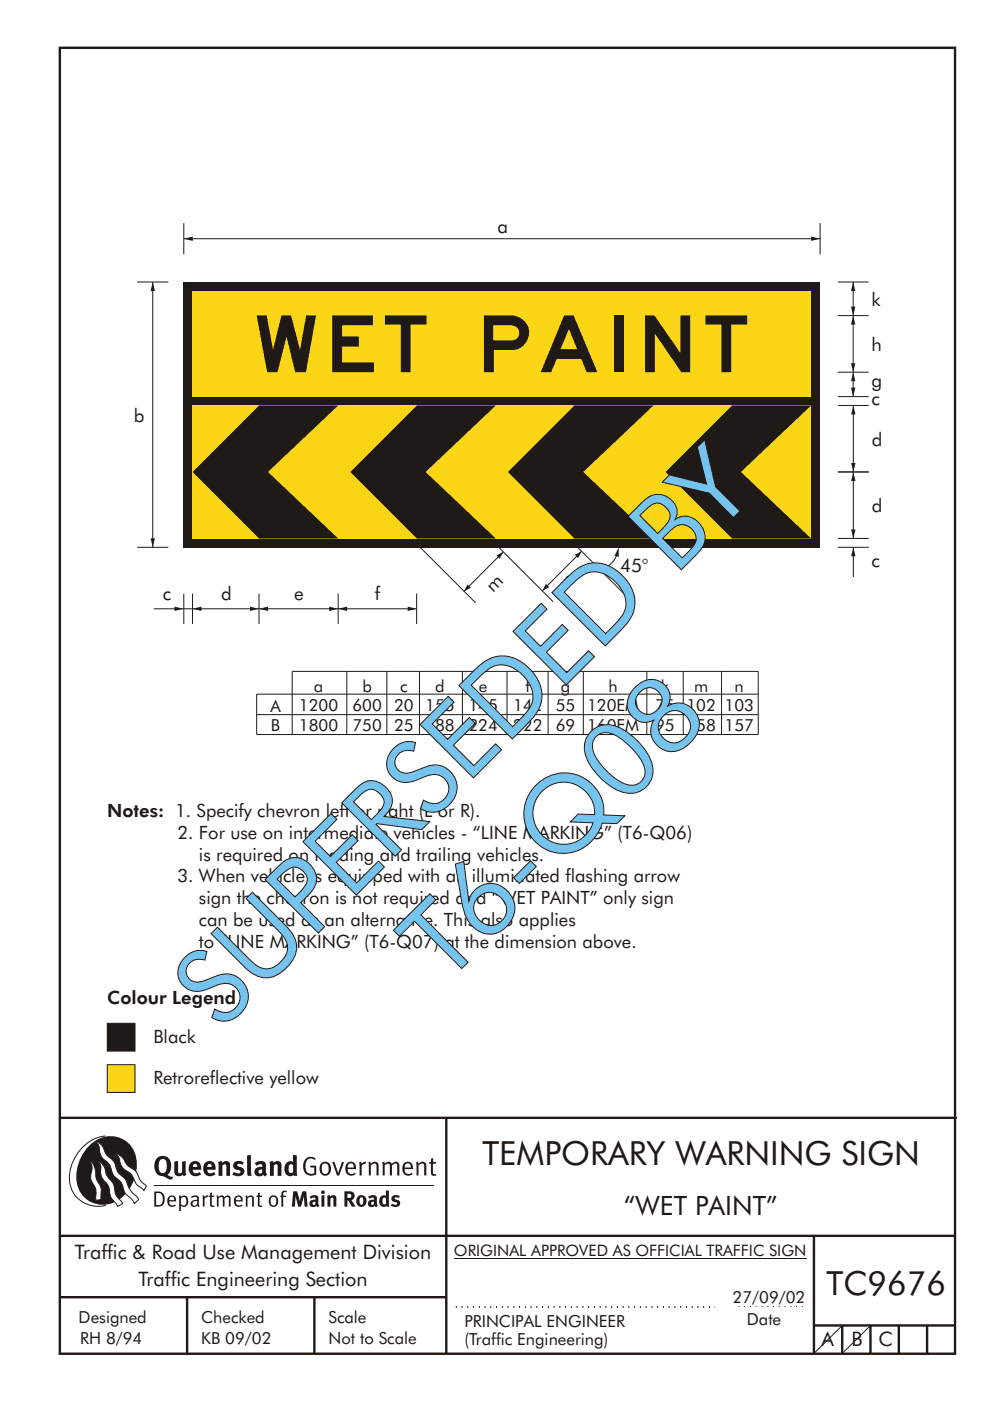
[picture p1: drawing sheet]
<svg xmlns="http://www.w3.org/2000/svg" width="210mm" height="297mm" viewBox="0 0 210 297" stroke-linecap="round" stroke-linejoin="round" font-family="sans-serif">
<g fill="none" stroke="#1f1a17" stroke-width=".51">
<path d="M12.7 10.1h189.9v276.9h-189.9zM12.7 237h190.3M94.7 236.9v50.1M12.7 262h190M12.7 275h82M39.7 275v12M66.7 275v12M172.7 262v25M172.7 281h30M178.7 281v6M184.7 281v6M190.7 281v6"/>
<path d="M196.7 281v6"/>
</g>
<path d="M178.5 281.2l-5.8 5.8" fill="none" stroke="#1f1a17" stroke-width=".21"/>
<path d="M96.7 277h55M156.7 277h14" fill="none" stroke="#1f1a17" stroke-width=".21" stroke-dasharray=".2 1" stroke-linecap="butt"/>
<path d="M22.8 225.7h5.8v5.9h-5.8z" fill-rule="evenodd" fill="#fad617" stroke="#1f1a17" stroke-width=".21"/>
<path d="M22.8 217h5.8v5.9h-5.8z" fill-rule="evenodd" fill="#1f1a17" stroke="#1f1a17" stroke-width=".21"/>
<path d="M96.7 277.2h55" fill="none" stroke="#1f1a17" stroke-width=".21" stroke-dasharray=".2 1" stroke-linecap="butt"/>
<path d="M96.3 266.7h74.7" fill="none" stroke="#1f1a17" stroke-width=".21"/>
<g fill="#1f1a17">
<path d="M64.9 245.6a1.61 1.61 0 0 1 2.1 .1l-.2 .2a1.17 1.17 0 0 0-1.4-.1 1.17 1.17 0 0 0-.6 1.2 1.42 1.42 0 0 0 1.2 1.9l.7-.2v-1.2h-.8l-.1-.4h1.3v1.9a1.82 1.82 0 0 1-2.2-.1 1.82 1.82 0 0 1-.6-2.1l.2-.7z" fill-rule="evenodd"/>
<path d="M68.2 246.6a1.77 1.77 0 0 0 .4 2.6 1.39 1.39 0 0 0 1.4-.5 1.39 1.39 0 0 0 .2-1.5 1.19 1.19 0 0 0-2-.6zM68.5 246.8a.83 .83 0 0 1 1 .1 .83 .83 0 0 1 .2 1 .75 .75 0 0 1-.6 1 .75 .75 0 0 1-.8-.8v-.9z" fill-rule="evenodd"/>
<path d="M70.5 246.4l.4-.1 .8 2.4 .8-2.3h.5l-1.1 2.8h-.4z" fill-rule="evenodd"/>
<path d="M73.6 246.7a1.74 1.74 0 0 0 .5 2.5h.9l.5-.3-.2-.3a.89 .89 0 0 1-1.1 .2 .89 .89 0 0 1-.4-.9h1.7a1.15 1.15 0 0 0-.4-1.4 1.15 1.15 0 0 0-1.5 .2zM74 246.9a.67 .67 0 0 1 .8-.1 .67 .67 0 0 1 .3 .7h-1.3z" fill-rule="evenodd"/>
<path d="M76.2 246.4l.4-.1 .1 .5 .5-.4 .5-.1-.2 .5a.61 .61 0 0 0-.8 .6v1.8h-.4z" fill-rule="evenodd"/>
<path d="M78.1 246.4l.5-.1 .1 .5a.89 .89 0 0 1 .9-.5 .89 .89 0 0 1 .7 .8v2.1h-.4v-2.1l-.1-.3-.3-.1-.8 .4v2.1h-.4z" fill-rule="evenodd"/>
<path d="M81.1 246.4l.4-.1 .1 .4a.83 .83 0 0 1 .8-.4 .83 .83 0 0 1 .7 .5 .86 .86 0 0 1 .9-.5 .86 .86 0 0 1 .7 .8v2.1h-.4l-.1-2.3a.5 .5 0 0 0-.8 0l-.2 .2v2.1h-.5v-2.2l-.4-.3-.7 .4v2.1h-.4z" fill-rule="evenodd"/>
<path d="M85.7 246.7a1.74 1.74 0 0 0 .5 2.5h.9l.5-.3-.2-.3a.89 .89 0 0 1-1.1 .2 .89 .89 0 0 1-.4-.9h1.7a1.15 1.15 0 0 0-.5-1.4 1.15 1.15 0 0 0-1.4 .2zM86 246.9a.67 .67 0 0 1 .9-.1 .67 .67 0 0 1 .3 .7h-1.3z" fill-rule="evenodd"/>
<path d="M88.3 246.4l.4-.1 .1 .5a.89 .89 0 0 1 .9-.5 .89 .89 0 0 1 .7 .8v2.1h-.4v-2.1l-.1-.3-.3-.1-.8 .4v2.1h-.4z" fill-rule="evenodd"/>
<path d="M91.5 245.7l.4-.2v.9h.7l-.2 .3h-.5v2.1l.1 .1h.5l.1 .3a.71 .71 0 0 1-1.2-.5v-2h-.3v-.3h.3z" fill-rule="evenodd"/>
<path d="M37 246.3l.8-.2v2a.46 .46 0 0 0 .2 .7 .46 .46 0 0 0 .6-.3v-2.2l.8-.1v2.3l.2 .6-.6 .3-.2-.3a1.03 1.03 0 0 1-1.2 .2 1.03 1.03 0 0 1-.6-1z" fill-rule="evenodd"/>
<path d="M40.4 246.6a1.64 1.64 0 0 0 0 2.3 1.64 1.64 0 0 0 2.3 .1l-.4-.5a.78 .78 0 0 1-.9 .3 .78 .78 0 0 1-.5-.8h1.8a1.37 1.37 0 0 0-.6-1.6 1.37 1.37 0 0 0-1.7 .2zM41 246.9a.48 .48 0 0 1 .7-.1 .48 .48 0 0 1 .2 .6h-1z" fill-rule="evenodd"/>
<path d="M43.5 246.6a1.65 1.65 0 0 0-.2 2 1.65 1.65 0 0 0 1.9 .7l.5-.3-.3-.5a.78 .78 0 0 1-.9 .3 .78 .78 0 0 1-.5-.8h1.8a1.37 1.37 0 0 0-.6-1.6 1.37 1.37 0 0 0-1.7 .2zM44.1 246.9a.48 .48 0 0 1 .6-.1 .48 .48 0 0 1 .2 .6h-.9z" fill-rule="evenodd"/>
<path d="M46.3 246.4l.7-.3 .1 .4a.95 .95 0 0 1 1-.3 .95 .95 0 0 1 .7 .9v2.2h-.8v-2.3l-.3-.2-.5 .3v2.2h-.8z" fill-rule="evenodd"/>
<path d="M49.7 246.5a1.73 1.73 0 0 1 2-.1l-.2 .6-.6-.2a.42 .42 0 0 0-.6 .3l.2 .2a1.23 1.23 0 0 1 1.4 1 1.47 1.47 0 0 1-2.3 .9l-.3-.1 .3-.6 .7 .3a.47 .47 0 0 0 .7-.3 .87 .87 0 0 0-1-.6l-.4-.2-.1-.4z" fill-rule="evenodd"/>
<path d="M54.1 246.6l.3 .6 .3-.2a.62 .62 0 0 1 .9 0v.4a1.21 1.21 0 0 0-1.3 .3 1.21 1.21 0 0 0-.2 1.4 1.19 1.19 0 0 0 1.7 0l.5 .3 .4-.4-.3-.4v-1.3a.96 .96 0 0 0-1.3-1.1zM55 248.1l.6-.1v.6a.43 .43 0 0 1-.6 .1 .43 .43 0 0 1 0-.6z" fill-rule="evenodd"/>
<path d="M57.2 246.4l.7-.3 .1 .4a.95 .95 0 0 1 1-.3 .95 .95 0 0 1 .7 .9v2.2h-.8v-2.3l-.3-.2-.5 .3v2.2h-.8z" fill-rule="evenodd"/>
<path d="M62.2 244.8v1.6a1.29 1.29 0 0 0-1.4 .1 1.29 1.29 0 0 0-.5 1.3 1.24 1.24 0 0 0 .5 1.4 1.24 1.24 0 0 0 1.5-.1l.1 .2h.7l-.1-4.3zM61.5 246.9h.4l.3 .1v1.5l-.3 .2a.48 .48 0 0 1-.6-.5 1.52 1.52 0 0 1 .2-1.3z" fill-rule="evenodd"/>
<path d="M52.4 245l.8-.2 .2 4.5h-.8l-.1-.2z" fill-rule="evenodd"/>
</g>
<path d="M22.4 240.9a9 9 0 0 0-7.4 10.8 6.2 6.2 0 0 0 7.5 3.9M32.7 251.4h59.4" fill="none" stroke="#1f1a17" stroke-width=".21"/>
<path d="M19.1 242.7a5.7 5.7 0 0 1 6.5-1.4 5.7 5.7 0 0 1 3.4 5.7 8.6 8.6 0 0 1-6.2 8.4 5.7 5.7 0 0 1-6.5-7.1 9.9 9.9 0 0 1 2.8-5.6z" fill-rule="evenodd" fill="#1f1a17"/>
<path d="M24.4 244.6a3.1 3.1 0 0 1 2.3 2.1l.8 .8a3.2 3.2 0 0 1 2 2.3l.4 .7 1.2 1-.6 .9-.2-.3a3.5 3.5 0 0 1-1.9-2 3.8 3.8 0 0 0-2.1-2.2 3.5 3.5 0 0 1-1-2.3zM20.4 242a3.4 3.4 0 0 1 1.9 2.4l.7 .9a3.3 3.3 0 0 1 1.7 2.5 4.4 4.4 0 0 0 1.7 2l.3 .3a6.1 6.1 0 0 0 2.5 3.7l.2 .5-.9 .9a6.1 6.1 0 0 0-1.9-2.2l-.4-.7a3.6 3.6 0 0 0-1.9-2.8l-.6-1.1a3.6 3.6 0 0 0-1.9-2.8 3.7 3.7 0 0 1-.8-2.4zM21 246.2a3.4 3.4 0 0 1 1.5 2.7l.6 .9a3.8 3.8 0 0 1 1.4 3.1l.3 .8 1.2 1.5-1 .6-.5-.8a3.2 3.2 0 0 1-1.3-2.8 4.3 4.3 0 0 0-1.4-2.2 4.7 4.7 0 0 1-.5-2.9zM19.2 246.1a5.1 5.1 0 0 1 1.2 3.7l.3 .7a3.1 3.1 0 0 1 .7 3l.1 .8-1.1 .2-.1-.8a3.5 3.5 0 0 0-.9-3.2 3.6 3.6 0 0 1 .1-2.6z" fill-rule="evenodd" fill="#fff" stroke="#1f1a17" stroke-width=".21"/>
<g fill="#1f1a17">
<path d="M33.4 245.5a2.51 2.51 0 0 0 .4 3.7l.8 .2a2.78 2.78 0 0 0 2 .6l.2-.5h-.6l-.7-.4a2.56 2.56 0 0 0 0-3.8 1.83 1.83 0 0 0-2.1 .2zM34 245.9a.87 .87 0 0 1 1 0 .87 .87 0 0 1 .4 .9v.4a1.17 1.17 0 0 1-.9 1.5h-.3a2.38 2.38 0 0 1-.2-2.8z" fill-rule="evenodd"/>
<path d="M33.1 252.9v2.6a1.12 1.12 0 0 0 1.2-.3 1.12 1.12 0 0 0 .2-1.1l-.1-.6-.3-.4zM32.7 252.6h1.1a1.67 1.67 0 0 1 1.2 1.7 1.67 1.67 0 0 1-1.3 1.5h-1zM36.1 253.9l-.2 .6h1.1a.55 .55 0 0 0-.3-.7 .55 .55 0 0 0-.6 .1zM35.8 253.8a.95 .95 0 0 1 1.2-.2 .95 .95 0 0 1 .4 1.1h-1.5a.72 .72 0 0 0 .4 .8 .72 .72 0 0 0 .9-.1l.1 .2a1.15 1.15 0 0 1-1.5 0 1.15 1.15 0 0 1-.2-1.5zM38.4 254.1v1.2a.7 .7 0 0 0 .9 .1 .7 .7 0 0 0 .2-.9 .61 .61 0 0 0-.4-.7 .61 .61 0 0 0-.7 .3zM38 253.5l.3-.1 .1 .4a.95 .95 0 0 1 1.2-.1 .95 .95 0 0 1 .3 1.1 .92 .92 0 0 1-.5 1 .92 .92 0 0 1-1-.2v1.1l-.4 .1zM40.9 254.9a.5 .5 0 0 0 .2 .7 .5 .5 0 0 0 .7-.3v-.7zM40.5 253.8a1 1 0 0 1 1.7 .2v1.4l.2 .3-.2 .2-.3-.3a.78 .78 0 0 1-1.4-.1 .78 .78 0 0 1 .8-1.1h.5a.58 .58 0 0 0-.3-.7 .58 .58 0 0 0-.7 .3zM43 253.5l.3-.1 .1 .4 .3-.3h.5l-.2 .3a.52 .52 0 0 0-.6 .6v1.4h-.4zM44.6 252.9l.4-.1-.1 .7h.6l-.1 .3h-.5v1.5a.35 .35 0 0 0 .6 .3v.2a.57 .57 0 0 1-.6 .1 .57 .57 0 0 1-.3-.5v-1.6h-.3v-.3h.3zM45.9 253.5l.4-.1 .1 .4 .2-.2a.64 .64 0 0 1 1 .2 .7 .7 0 0 1 .8-.4 .7 .7 0 0 1 .5 .7v1.7h-.4v-1.7l-.2-.3-.7 .3v1.7h-.3v-1.6a.38 .38 0 0 0-.3-.5 .38 .38 0 0 0-.5 .3l-.1 .1v1.7h-.4zM50.2 253.9l-.2 .6h1.1a.55 .55 0 0 0-.2-.7 .55 .55 0 0 0-.7 .1zM49.9 253.8a.95 .95 0 0 1 1.2-.2 .95 .95 0 0 1 .4 1.1h-1.5a.72 .72 0 0 0 .4 .8 .72 .72 0 0 0 .9-.1l.1 .2a1.15 1.15 0 0 1-1.5 0 1.15 1.15 0 0 1-.2-1.5zM52.1 253.5l.3-.1 .1 .4a.72 .72 0 0 1 .8-.4 .72 .72 0 0 1 .6 .7v1.7h-.4v-1.5a.45 .45 0 0 0-.3-.6 .45 .45 0 0 0-.5 .3l-.2 .1v1.7h-.3zM54.7 252.9l.4-.1v.7h.6l-.1 .3h-.5v1.5a.35 .35 0 0 0 .5 .3v.2a.57 .57 0 0 1-.6 .1 .57 .57 0 0 1-.3-.5v-1.6h-.3v-.3h.3zM57.6 253.9l-.2 .7a.65 .65 0 0 0 .3 .9 .65 .65 0 0 0 .8-.3l.1-.1a.93 .93 0 0 0-.7-1.4zM57.3 253.8a1.12 1.12 0 0 1 1.4 0 1.12 1.12 0 0 1 .2 1.4 1.01 1.01 0 0 1-1.2 .7 1.01 1.01 0 0 1-.7-1.2zM59.9 252.6l.5-.2 .5 .2-.2 .2-.3-.1-.3 .2v.6h.6l-.1 .3h-.5v2h-.4v-2h-.2v-.3h.2zM62.2 252.6l-.3 3.2h.7l.1-2.2 .6 2.2h.5l.7-2.2 .1 2.2h.7l-.3-3.2h-.9l-.5 2.1-.5-2.1zM65.7 253.7l.3 .5a.51 .51 0 0 1 .5-.3 .51 .51 0 0 1 .4 .4v.1a.88 .88 0 0 0-1.1 .3 .88 .88 0 0 0 .2 1.1 .9 .9 0 0 0 1.1-.1l.3 .3 .4-.4-.3-.3v-1.1a.87 .87 0 0 0-.4-.8 .87 .87 0 0 0-1 .1zM66.4 254.9l.5-.1v.5l-.1 .1h-.3l-.2-.1zM68.2 253.5v2.3h.6v-2.4zM68.1 252.8a.4 .4 0 0 0 .8 0 .4 .4 0 0 0-.8 0zM69.4 253.5l.1 2.3h.6v-1.7a.33 .33 0 0 1 .4-.2 .33 .33 0 0 1 .2 .4v1.5h.7v-1.7a.75 .75 0 0 0-.6-.7 .75 .75 0 0 0-.8 .3v-.3zM73.1 252.6v3.2h.6v-1.3l.3 .2 .7 1.1h.7l-.9-1.4a.94 .94 0 0 0 .7-1 .94 .94 0 0 0-.9-.8zM73.7 253.1a.51 .51 0 0 1 .7 .1 .51 .51 0 0 1-.1 .8h-.6zM75.9 253.7a1.19 1.19 0 0 0-.1 1.8 1.19 1.19 0 0 0 1.7-.1 1.19 1.19 0 0 0 0-1.6 1.19 1.19 0 0 0-1.6-.1zM76.5 253.9h.2a.99 .99 0 0 1 0 1.5 1.06 1.06 0 0 1-.2-1.5zM78.1 253.7l.3 .5a.51 .51 0 0 1 .5-.3 .51 .51 0 0 1 .4 .4v.1a.88 .88 0 0 0-1.1 .3 .88 .88 0 0 0 .2 1.1 .9 .9 0 0 0 1.1-.1l.3 .3 .4-.4-.2-.3v-1.1a.87 .87 0 0 0-.5-.8 .87 .87 0 0 0-1 .1zM78.9 254.9l.4-.1v.5l-.1 .1h-.3l-.2-.1zM81.9 252.4v1.2a1.2 1.2 0 0 0-1.4 .5 1.2 1.2 0 0 0 .2 1.5l.5 .3 .8-.2v.1h.6l-.1-3.3zM81.4 254l.5 .1-.1 1.2a.46 .46 0 0 1-.5 0 .46 .46 0 0 1-.2-.6zM83.3 253.6a.79 .79 0 0 0-.2 1 .79 .79 0 0 0 1 .3 .33 .33 0 0 1 0 .5 .33 .33 0 0 1-.5 0l-.5-.2-.2 .4a1.15 1.15 0 0 0 1.2 .3 1.15 1.15 0 0 0 .8-1 1.49 1.49 0 0 0-1.2-.7 .4 .4 0 0 1 .3-.4 .4 .4 0 0 1 .4 .1l.2 .1 .2-.4a1.47 1.47 0 0 0-1.5 0z" fill-rule="evenodd"/>
</g>
<g fill="none" stroke="#1f1a17" stroke-width=".21">
<path d="M39 50.6h135M177.8 100.1h6.5M54.4 155.7h106.5v-13.4h-98.9v13.4M54.4 151.5h106.5M73.6 142.3v13.4M82.1 142.3v13.4M89 142.3v13.4M98.1 142.3v13.4M107.6 142.3v13.4M116.3 142.3v13.4M123.8 142.3v13.4M137.2 142.3v13.4"/>
<path d="M145 142.3v13.4M153.1 142.3v13.4M160.9 147.2h-106.4v8.5M184.5 281.2l-5.8 5.8"/>
</g>
<g fill="#1f1a17">
<path d="M39 50.6l1.9-.4v.9z" fill-rule="evenodd"/>
<path d="M172.1 50.2l1.9 .4-1.9 .5z" fill-rule="evenodd"/>
</g>
<path d="M181 100.1v14.1" fill="none" stroke="#1f1a17" stroke-width=".21"/>
<g fill="#1f1a17">
<path d="M181 100.1l.5 1.9h-.9z" fill-rule="evenodd"/>
<path d="M180.6 112.3h.9l-.5 1.9z" fill-rule="evenodd"/>
</g>
<path d="M39 47.3v6.6M174 47.3v6.6M177.7 78.9h6.6M181 78.9v5.2M177.8 84.1h6.5M177.8 114.2h6.5" fill="none" stroke="#1f1a17" stroke-width=".21"/>
<g fill="#1f1a17">
<path d="M181 78.9l.5 1.9h-.9z" fill-rule="evenodd"/>
<path d="M180.6 82.2h.9l-.5 1.9z" fill-rule="evenodd"/>
</g>
<path d="M181 66.9v12" fill="none" stroke="#1f1a17" stroke-width=".21"/>
<g fill="#1f1a17">
<path d="M181 66.9l.5 1.9h-.9z" fill-rule="evenodd"/>
<path d="M180.6 77h.9l-.5 1.9z" fill-rule="evenodd"/>
</g>
<path d="M181 59.8v7.1M177.7 66.9h6.6" fill="none" stroke="#1f1a17" stroke-width=".21"/>
<g fill="#1f1a17">
<path d="M181 59.8l.5 1.9h-.9z" fill-rule="evenodd"/>
<path d="M180.6 65h.9l-.5 1.9z" fill-rule="evenodd"/>
</g>
<path d="M177.7 59.8h6.6" fill="none" stroke="#1f1a17" stroke-width=".21"/>
<path d="M39 59.8h135v56.2h-135z" fill="#1f1a17"/>
<g fill="#fad617">
<path d="M40.9 61.7h131.2v22.4h-131.2z"/>
<path d="M40.9 86h131.2v28.2h-131.2z"/>
</g>
<g fill="#1f1a17">
<path d="M40.9 100.1l14.1-14.1h16.8l-14.9 14.1 14.9 14.1h-16.8z" fill-rule="evenodd"/>
<path d="M74.3 100.1l14.1-14.1h16.8l-14.9 14.1 14.9 14.1h-16.8z" fill-rule="evenodd"/>
<path d="M107.8 100.1l14.1-14.1h16.8l-15 14.1 15 14.1h-16.8z" fill-rule="evenodd"/>
<path d="M141.2 100.1l14.1-14.1h16.8l-14.9 14.1 14.9 14.1h-16.8z" fill-rule="evenodd"/>
</g>
<path d="M177.8 86h6.5M181 86v14.1" fill="none" stroke="#1f1a17" stroke-width=".21"/>
<g fill="#1f1a17">
<path d="M181 86l.5 1.9h-.9z" fill-rule="evenodd"/>
<path d="M180.6 98.2h.9l-.5 1.9z" fill-rule="evenodd"/>
</g>
<path d="M89.1 116l11.8 11.8M105.8 116l11.6 11.6M122.6 116l11.6 11.7M177.8 100.1h6.5M177.8 116h6.5M181 116v6.3" fill="none" stroke="#1f1a17" stroke-width=".21"/>
<path d="M181 116l.5 1.9h-.9z" fill-rule="evenodd" fill="#1f1a17"/>
<path d="M29.1 59.8h6.6M32.4 59.8v56.2M29.1 116h6.6M39 129.1h1.8M39 125.9v6.4M40.8 125.9v6.4M54.9 125.9v6.4M71.7 125.9v6.4" fill="none" stroke="#1f1a17" stroke-width=".21"/>
<g fill="#1f1a17">
<path d="M31.9 114.1h1l-.5 1.9z" fill-rule="evenodd"/>
<path d="M32.4 59.8l.5 1.9h-1z" fill-rule="evenodd"/>
</g>
<path d="M32.6 129.1h6.3" fill="none" stroke="#1f1a17" stroke-width=".21"/>
<path d="M37 128.6l1.9 .5-1.9 .4z" fill-rule="evenodd" fill="#1f1a17"/>
<path d="M40.8 129.1h14.1" fill="none" stroke="#1f1a17" stroke-width=".21"/>
<g fill="#1f1a17">
<path d="M40.8 129.1l2-.5v.9z" fill-rule="evenodd"/>
<path d="M53 128.6l1.9 .5-1.9 .4z" fill-rule="evenodd"/>
</g>
<path d="M54.9 129.1h16.8" fill="none" stroke="#1f1a17" stroke-width=".21"/>
<g fill="#1f1a17">
<path d="M54.9 129.1l2-.5v.9z" fill-rule="evenodd"/>
<path d="M69.8 128.6l1.9 .5-1.9 .4z" fill-rule="evenodd"/>
</g>
<path d="M131 117a5.8 5.8 0 0 1-2.9 3.7" fill="none" stroke="#1f1a17" stroke-width=".21"/>
<g fill="#1f1a17">
<path d="M131.2 116.1l.1 1.9-.9-.2z" fill-rule="evenodd"/>
<path d="M128.6 119.7l.6 .8-1.8 .8z" fill-rule="evenodd"/>
</g>
<path d="M71.7 129.1h16.7" fill="none" stroke="#1f1a17" stroke-width=".21"/>
<g fill="#1f1a17">
<path d="M71.7 129.1l2-.5v.9z" fill-rule="evenodd"/>
<path d="M86.5 128.6l1.9 .5-1.9 .4z" fill-rule="evenodd"/>
</g>
<path d="M106.8 117l-8.4 8.4M88.4 125.9v6.4" fill="none" stroke="#1f1a17" stroke-width=".21"/>
<g fill="#1f1a17">
<path d="M99.2 123.9l.7 .7-1.5 .8 .8-1.5-.8 1.5z" fill-rule="evenodd"/>
<path d="M105.3 117.8l1.5-.8-.8 1.5-.7-.7 1.5-.8z" fill-rule="evenodd"/>
</g>
<path d="M123.4 116.9l-8.4 8.4" fill="none" stroke="#1f1a17" stroke-width=".21"/>
<g fill="#1f1a17">
<path d="M115.8 123.8l.7 .7-1.4 .8 .7-1.5-.8 1.5z" fill-rule="evenodd"/>
<path d="M122 117.6l1.4-.7-.7 1.4-.7-.7 1.4-.7z" fill-rule="evenodd"/>
</g>
<g font-size="22.4" fill="#1f1a17">
<text x="94.6" y="208.7" transform="rotate(-45 94.6 208.7)">T6-Q08</text>
<text x="46.7" y="218.7" transform="rotate(-45 46.7 218.7)">SUPERSEDED BY</text>
</g>
<g font-size="12" fill="#1f1a17">
<text x="54.5" y="78.9">WET</text>
<text x="102.7" y="78.9">PAINT</text>
</g>
<g font-size="7.1" fill="#1f1a17">
<text x="102.3" y="247">TEMPORARY WARNING SIGN</text>
<text x="175.4" y="274.5">TC9676</text>
</g>
<text font-size="5.6" fill="#1f1a17" x="132.4" y="257.6">“WET PAINT”</text>
<g font-size="4.2" fill="#1f1a17">
<text x="15.9" y="267">Traffic &amp; Road Use Management Division</text>
<text x="29.4" y="272.6">Traffic Engineering Section</text>
<text x="174.3" y="285.4">A</text>
<text x="180.6" y="285.4">B</text>
<text x="186.4" y="285.4">C</text>
</g>
<g font-size="4" fill="#1f1a17">
<text x="105.5" y="49.3">a</text>
<text x="184.9" y="64.9">k</text>
<text x="184.9" y="74.4">h</text>
<text x="184.9" y="82">g</text>
<text x="28.4" y="89.4">b</text>
<text x="184.9" y="86">c</text>
<text x="184.9" y="94.5">d</text>
<text x="184.9" y="108.6">d</text>
<text x="104.6" y="125.8" transform="rotate(-45 104.6 125.8)">m</text>
<text x="120.6" y="124.5" transform="rotate(-45 120.6 124.5)">n</text>
<text x="131.6" y="121.3">45°</text>
<text x="184.9" y="120.3">c</text>
<text x="34.6" y="127.3">c</text>
<text x="46.9" y="127.3">d</text>
<text x="62.4" y="127.3">e</text>
<text x="79.5" y="127.3">f</text>
</g>
<g font-size="3.9" fill="#1f1a17">
<text x="22.8" y="173.1">Notes: 1. Specify chevron left or right (L or R).</text>
<text x="37.6" y="177.8">2. For use on intermediate vehicles - “LINE MARKING” (T6-Q06)</text>
<text x="42.2" y="182.5">is required on leading and trailing vehicles.</text>
<text x="37.6" y="187.1">3. When vehicle is equipped with an illuminated flashing arrow</text>
<text x="42.2" y="191.8">sign the chevron is not required and “WET PAINT” only sign</text>
<text x="42.2" y="196.4">can be used as an alternative. This also applies</text>
<text x="42.2" y="201.1">to “LINE MARKING” (T6-Q07) at the dimension above.</text>
<text x="22.8" y="212.8">Colour Legend</text>
<text x="32.5" y="221.2">Black</text>
<text x="32.5" y="229.9">Retroreflective yellow</text>
</g>
<g font-size="3.5" fill="#1f1a17">
<text x="66.6" y="146.6">a</text>
<text x="76.9" y="146.6">b</text>
<text x="84.9" y="146.6">c</text>
<text x="92.3" y="146.6">d</text>
<text x="101.6" y="146.6">e</text>
<text x="111.5" y="146.6">f</text>
<text x="119" y="146.6">g</text>
<text x="129.1" y="146.6">h</text>
<text x="140.2" y="146.6">k</text>
<text x="147.3" y="146.6">m</text>
<text x="155.9" y="146.6">n</text>
<text x="57.4" y="150.9">A</text>
<text x="57.5" y="155.1">B</text>
<text x="63.4" y="150.8">1200</text>
<text x="63.4" y="155.1">1800</text>
<text x="74.8" y="150.8">600</text>
<text x="74.8" y="155.1">750</text>
<text x="83.6" y="150.8">20</text>
<text x="83.6" y="155.1">25</text>
<text x="90.2" y="150.8">155</text>
<text x="90.2" y="155.1">188</text>
<text x="99.4" y="150.8">145</text>
<text x="99.4" y="155.1">224</text>
<text x="108.9" y="150.8">142</text>
<text x="108.9" y="155.1">222</text>
<text x="117.9" y="150.8">55</text>
<text x="117.9" y="155.1">69</text>
<text x="124.6" y="150.8">120EM</text>
<text x="124.6" y="155.1">160EM</text>
<text x="139" y="150.8">75</text>
<text x="139" y="155.1">95</text>
<text x="145.6" y="150.8">102</text>
<text x="145.6" y="155.1">158</text>
<text x="153.7" y="150.8">103</text>
<text x="153.7" y="155.1">157</text>
<text x="16.7" y="280.5">Designed</text>
<text x="42.7" y="280.5">Checked</text>
<text x="69.7" y="280.5">Scale</text>
<text x="98.5" y="281.4">PRINCIPAL ENGINEER</text>
<text x="155.4" y="276.3">27/09/02</text>
<text x="158.5" y="281">Date</text>
<text x="17" y="284.9">RH 8/94</text>
<text x="42.7" y="284.9">KB 09/02</text>
<text x="69.7" y="285">Not to Scale</text>
<text x="98.5" y="285.1">(Traffic Engineering)</text>
</g>
<text font-size="3.4" fill="#1f1a17" x="96.3" y="266.3">ORIGINAL APPROVED AS OFFICIAL TRAFFIC SIGN</text>
</svg>
